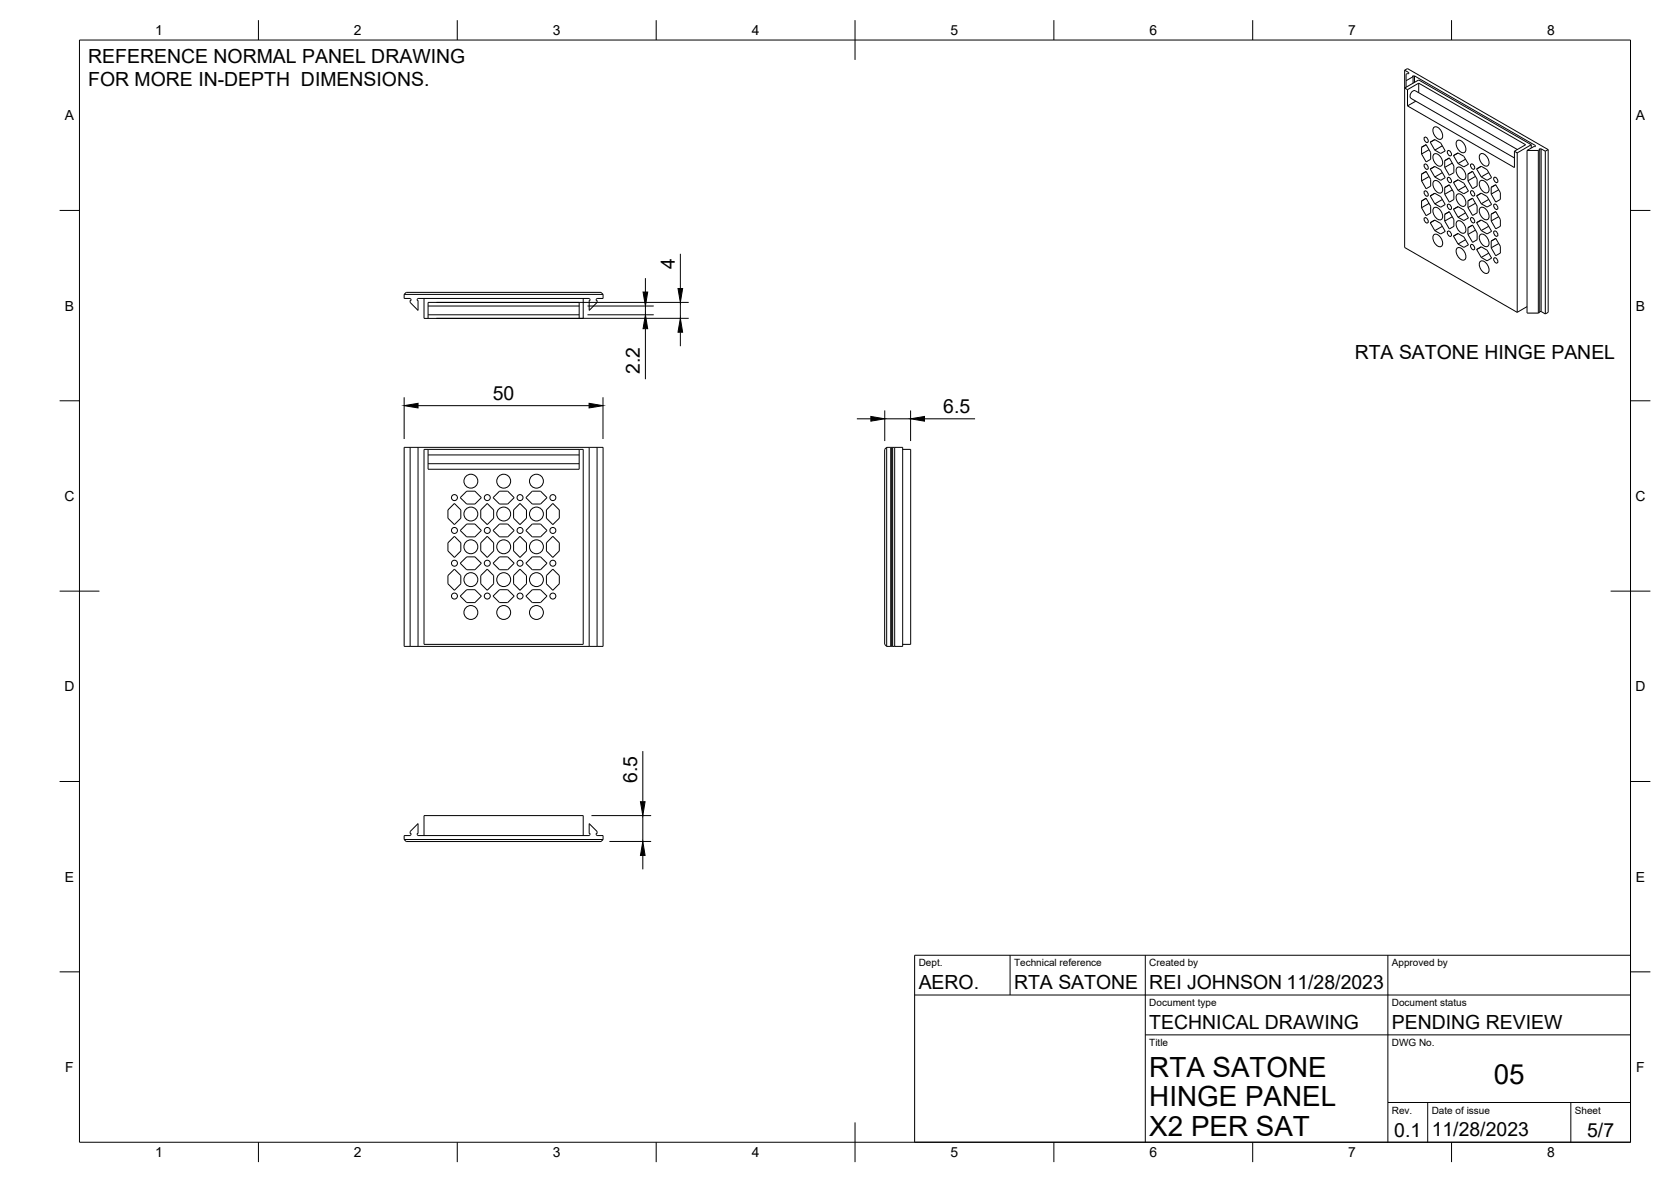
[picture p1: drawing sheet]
<svg xmlns="http://www.w3.org/2000/svg" width="420mm" height="297mm" viewBox="0 0 420 297" stroke-linecap="round" stroke-linejoin="round" font-family="sans-serif">
<!-- layer: Visible -->
<g fill="none" stroke="#000" stroke-width=".25">
<path d="M353.2 17.6v44.6l28.3 16.3M353.2 17.6l.7-.4 35.4 20.4M353.2 17.6l1 .7-.1 .3-.2-.1-.4 .2v3.2M355.3 19.1h.4M355.3 19.1v1.8M355.3 19.1l-.2 .1 .2 .1-1.8 1M355.7 19.1l30.4 17.5v.2h-.4l-1.7 1M355.7 19.1v1.6M353.9 22.5l-.7-.4 3.5-2 28.3 16.3M353.9 26.6l26.9 15.5v-4.1M353.9 22.5v4.1M356 25.4l-2.1 1.2"/>
<path d="M356.7 20.9l-2.8 1.6M356.7 20.9l26.9 15.5-2.8 1.6M356.7 20.9v2.4M357.4 37l1.2-.6 1.1 1.9v1.7l-1.1 .7-1.2-2zM358.1 34.6a.76 .76 0 0 1 .9 .3 .76 .76 0 0 1-.1 .9l-.7-.4zM359.3 37.6l-1.9 1.1M359.6 35.7l1.2-.6 1.4 .8 1.2 2-1.2 .7-1.4-.9zM360.5 38.8a1.5 1.5 0 0 1 2 1.1 1.34 1.34 0 0 1-.3 1.9 2.17 2.17 0 0 1-1.7-3zM360.5 32a1.5 1.5 0 0 1 2 1.2 1.34 1.34 0 0 1-.3 1.8 2.17 2.17 0 0 1-1.7-3zM362.6 36.6l-1.8 1.1M364 37.9a.76 .76 0 0 1 .8 .4 .76 .76 0 0 1-.1 .9l-.6-.5zM364.4 39.7l-1.1 .7"/>
<path d="M365.5 39.1l1.1-.7 1.5 .9 1.1 2-1.1 .6-1.5-.8zM366.4 35.4a1.5 1.5 0 0 1 2 1.1 1.34 1.34 0 0 1-.3 1.9 2.17 2.17 0 0 1-1.7-3zM372.2 38.8a1.5 1.5 0 0 1 2 1.1 1.34 1.34 0 0 1-.3 1.8 2.17 2.17 0 0 1-1.7-2.9zM380.8 38l.7 .4M381.5 38.4v40.1M381.5 37.6l-25.6-14.8a1.24 1.24 0 0 0-1.1 1.9l26 15M384 37.8v40.9h2.8M384 37.8h2.8M385 36.4l-3.5 2M385 36.4v.8M386.8 37.8v40.9M387.2 37.4v41.1l-.4 .2"/>
<path d="M387.2 37.4l-.2 .1 .2 .1-.4 .2M387.2 37.4h.3M387.5 37.4l1.1 .6M387.5 37.4v40.9M388.6 38v40.9M389.3 37.6v40.9l-.7 .4M389.3 37.6l-.7 .4M357.4 50.5l1.2-.7 1.1 2v1.7l-1.1 .7-1.2-2zM357.4 43.8l1.2-.7 1.1 2v1.7l-1.1 .6-1.2-1.9M357.4 43.8v1.7M358.1 48.1a.76 .76 0 0 1 .9 .3 .76 .76 0 0 1-.1 .9l-.7-.4zM358.1 41.3a.76 .76 0 0 1 .9 .4 .76 .76 0 0 1-.1 .9l-.7-.5z"/>
<path d="M358.1 54.8a.76 .76 0 0 1 .9 .4 .76 .76 0 0 1-.1 .9l-.7-.5zM358.6 43.1l-1.2 .7M359.3 51.1l-1.9 1.1M359.3 44.4l-1.9 1.1M359.6 49.2l1.2-.6 1.4 .8 1.2 2-1.2 .7-1.4-.9zM359.6 56l1.2-.7 1.4 .9 1.2 2-1.2 .6-1.4-.8zM359.6 42.5l1.2-.7 1.4 .9 1.2 1.9-1.2 .7-1.4-.8zM360.5 59a1.5 1.5 0 0 1 2 1.2 1.34 1.34 0 0 1-.3 1.8 2.17 2.17 0 0 1-1.7-3zM360.5 52.3a1.5 1.5 0 0 1 2 1.1 1.34 1.34 0 0 1-.3 1.8 2.17 2.17 0 0 1-1.7-2.9zM360.5 45.5a1.5 1.5 0 0 1 2 1.2 1.34 1.34 0 0 1-.3 1.8 2.17 2.17 0 0 1-1.7-3zM362.6 50.2l-1.8 1M362.6 43.4l-1.8 1.1"/>
<path d="M362.6 56.9l-1.8 1.1M363.3 53.9l1.1-.7 1.2 2v1.7l-1.2 .6-1.1-2zM363.3 40.4l1.1-.7 1.2 2v1.7l-1.2 .7-1.1-2M363.3 47.1l1.1-.7 1.2 2v1.7l-1.2 .7-1.1-2zM363.3 40.4v1.7M364 58.2a.76 .76 0 0 1 .8 .3 .76 .76 0 0 1-.1 .9l-.6-.4zM364 51.4a.76 .76 0 0 1 .8 .4 .76 .76 0 0 1-.1 .9l-.6-.5zM364 44.7a.76 .76 0 0 1 .8 .3 .76 .76 0 0 1-.1 .9l-.6-.4zM365.2 54.5l-1.9 1M365.2 47.7l-1.9 1.1M365.2 41l-1.9 1.1M365.5 59.3l1.1-.6 1.5 .8 1.1 2-1.1 .7-1.5-.9z"/>
<path d="M365.5 52.6l1.1-.7 1.5 .9 1.1 2-1.1 .6-1.5-.8zM365.5 45.9l1.1-.7 1.5 .8 1.1 2-1.1 .7-1.5-.9zM366.4 55.6a1.5 1.5 0 0 1 2 1.2 1.34 1.34 0 0 1-.3 1.8 2.17 2.17 0 0 1-1.7-3zM366.4 48.9a1.5 1.5 0 0 1 2 1.1 1.34 1.34 0 0 1-.3 1.9 2.17 2.17 0 0 1-1.7-3zM366.4 42.1a1.5 1.5 0 0 1 2 1.2 1.34 1.34 0 0 1-.3 1.8 2.17 2.17 0 0 1-1.7-3zM368.5 46.8l-1.9 1M368.5 53.5l-1.9 1.1M368.5 40l-1.9 1.1M369.1 57.2l1.2-.6 1.1 2v1.6l-1.1 .7-1.2-2zM369.1 43.7l1.2-.6 1.1 1.9v1.7l-1.1 .7-1.2-2zM369.1 50.5l1.2-.7 1.1 2v1.7l-1.1 .7-1.2-2zM369.8 54.8a.76 .76 0 0 1 .9 .3 .76 .76 0 0 1-.2 .9l-.6-.4z"/>
<path d="M369.8 48a.76 .76 0 0 1 .9 .4 .76 .76 0 0 1-.2 .9l-.6-.5zM369.8 41.3a.76 .76 0 0 1 .9 .3 .76 .76 0 0 1-.2 .9l-.6-.4zM371 57.8l-1.9 1.1M371 51.1l-1.9 1.1M371 44.3l-1.9 1.1M371.3 56l1.1-.7 1.5 .8 1.2 2-1.2 .7-1.5-.9zM371.3 42.5l1.1-.7 1.5 .8 1.2 2-1.2 .7-1.5-.8zM371.3 49.2l1.1-.7 1.5 .9 1.2 2-1.2 .6-1.5-.8zM372.2 52.2a1.5 1.5 0 0 1 2 1.2 1.34 1.34 0 0 1-.3 1.8 2.17 2.17 0 0 1-1.7-3zM372.2 59a1.5 1.5 0 0 1 2 1.1 1.34 1.34 0 0 1-.3 1.9 2.17 2.17 0 0 1-1.7-3zM372.2 45.5a1.5 1.5 0 0 1 2 1.1 1.34 1.34 0 0 1-.3 1.9 2.17 2.17 0 0 1-1.7-3zM374.3 50.1l-1.9 1.1"/>
<path d="M374.3 56.9l-1.9 1M374.3 43.4l-1.9 1.1M374.9 53.8l1.2-.6 1.2 2v1.7l-1.2 .6-1.2-2zM374.9 47.1l1.2-.7 1.2 2v1.7l-1.2 .7-1.2-2zM375.6 58.1a.76 .76 0 0 1 .9 .4 .76 .76 0 0 1-.1 .9l-.7-.5zM375.6 51.4a.76 .76 0 0 1 .9 .3 .76 .76 0 0 1-.1 .9l-.7-.4zM375.6 44.6a.76 .76 0 0 1 .9 .4 .76 .76 0 0 1-.1 .9l-.7-.5zM376.8 54.4l-1.9 1.1M376.8 47.7l-1.9 1.1M101.6 74v1h1.5l.3 .2v.3h-.3v.5l2 2v-2.5h-.2l.2-.5h43l.3 .2v.3h-.3v2.5l2-2v-.5h-.2l.2-.5h1.5v-1M101.6 74l.5-.5h49l.5 .5M101.6 74h50"/>
<path d="M106.6 75v5h40v-5M107.6 79.1h38M107.6 76.9h38M366.4 62.4a1.5 1.5 0 0 1 2 1.1 1.34 1.34 0 0 1-.3 1.9 2.17 2.17 0 0 1-1.7-3zM368.5 60.2l-1.9 1.1M369.8 61.5a.76 .76 0 0 1 .9 .4 .76 .76 0 0 1-.2 .9l-.6-.5zM371.3 62.7l1.1-.7 1.5 .9 1.2 2-1.2 .6-1.5-.8zM372.2 65.7a1.5 1.5 0 0 1 2 1.2 1.34 1.34 0 0 1-.3 1.8 2.17 2.17 0 0 1-1.7-3zM374.3 63.6l-1.9 1.1M374.9 60.6l1.2-.7 1.2 2v1.7l-1.2 .7-1.2-2zM375.6 64.9a.76 .76 0 0 1 .9 .3 .76 .76 0 0 1-.1 .9l-.7-.4zM376.8 61.2l-1.9 1.1"/>
<path d="M384 77.1l-2.5 1.4M387.2 78.3h.3M387.5 78.3l1.1 .6M107.6 80v-4h38v4M101.6 112.4h50v50h-50zM103.1 112.4v50M105.1 112.4v50M106.6 112.9h40v49h-40zM107.6 112.9v5h38v-5M107.6 116.5h38M107.6 114.3h38M148.1 112.4v50"/>
<path d="M150.1 112.4v50M222.9 112.4h4.1v50h-4.1M222.9 112.4l-.5 .5v49l.5 .5M222.9 112.4v50M224 112.4v50M224.2 112.4v50M224.5 112.4v50M225 112.4v50M227 112.9h2v49h-2M112.6 128.2l1.7-1.7 1.6 1.7v2l-1.6 1.6-1.7-1.6zM112.6 136.4l1.7-1.6 1.6 1.6v2.1l-1.6 1.6-1.7-1.6zM115.7 133.3l1.6-1.6h2.1l1.6 1.6-1.6 1.6h-2.1z"/>
<path d="M115.7 125.1l1.6-1.7h2.1l1.6 1.7-1.6 1.6h-2.1zM120.9 128.2l1.6-1.7 1.6 1.7v2l-1.6 1.6-1.6-1.6zM120.9 136.4l1.6-1.6 1.6 1.6v2.1l-1.6 1.6-1.6-1.6zM124 125.1l1.6-1.7h2.1l1.6 1.7-1.6 1.6h-2.1zM124 133.3l1.6-1.6h2.1l1.6 1.6-1.6 1.6h-2.1zM130.7 126.5l1.7 1.7v2l-1.7 1.6-1.6-1.6v-2zM130.7 134.8l1.7 1.6v2.1l-1.7 1.6-1.6-1.6v-2.1zM133.8 131.7h2.1l1.6 1.6-1.6 1.6h-2.1l-1.6-1.6zM133.8 123.4h2.1l1.6 1.7-1.6 1.6h-2.1l-1.6-1.6zM139 126.5l1.6 1.7v2l-1.6 1.6-1.6-1.6v-2zM139 134.8l1.6 1.6v2.1l-1.6 1.6-1.6-1.6v-2.1zM112.6 144.6l1.7-1.6 1.6 1.6v2.1l-1.6 1.6-1.7-1.6z"/>
<path d="M115.7 149.8l1.6-1.6h2.1l1.6 1.6-1.6 1.6h-2.1zM115.7 141.5l1.6-1.6h2.1l1.6 1.6-1.6 1.7h-2.1zM120.9 144.6l1.6-1.6 1.6 1.6v2.1l-1.6 1.6-1.6-1.6zM124 149.8l1.6-1.6h2.1l1.6 1.6-1.6 1.6h-2.1zM124 141.5l1.6-1.6h2.1l1.6 1.6-1.6 1.7h-2.1zM129.1 144.6l1.6-1.6 1.7 1.6v2.1l-1.7 1.6-1.6-1.6zM132.2 141.5l1.6-1.6h2.1l1.6 1.6-1.6 1.7h-2.1zM133.8 148.2h2.1l1.6 1.6-1.6 1.6h-2.1l-1.6-1.6zM137.4 144.6l1.6-1.6 1.6 1.6v2.1l-1.6 1.6-1.6-1.6zM101.6 211v-1h1.5l.3-.3v-.2h-.3v-.5l2-2v2.5h-.2l.2 .5h43l.3-.3v-.2h-.3v-2.5l2 2v.5h-.2l.2 .5h1.5v1M101.6 211l.5 .5h49l.5-.5M101.6 211h50"/>
<path d="M106.6 210v-5h40v5"/>
<circle cx="114.3" cy="125" r=".75"/>
<circle cx="114.3" cy="133.3" r=".75"/>
<circle cx="118.4" cy="129.2" r="1.75"/>
<circle cx="118.4" cy="120.9" r="1.75"/>
<circle cx="118.4" cy="137.4" r="1.75"/>
<circle cx="122.5" cy="125" r=".75"/>
<circle cx="122.5" cy="133.3" r=".75"/>
<circle cx="126.7" cy="129.2" r="1.75"/>
<circle cx="126.7" cy="137.4" r="1.75"/>
<circle cx="126.7" cy="120.9" r="1.75"/>
<circle cx="130.8" cy="133.3" r=".75"/>
<circle cx="130.8" cy="125" r=".75"/>
<circle cx="134.9" cy="137.4" r="1.75"/>
<circle cx="134.9" cy="120.9" r="1.75"/>
<circle cx="134.9" cy="129.2" r="1.75"/>
<circle cx="139" cy="133.3" r=".75"/>
<circle cx="139" cy="125" r=".75"/>
<circle cx="114.3" cy="141.5" r=".75"/>
<circle cx="114.3" cy="149.8" r=".75"/>
<circle cx="118.4" cy="153.9" r="1.75"/>
<circle cx="118.4" cy="145.7" r="1.75"/>
<circle cx="122.5" cy="149.8" r=".75"/>
<circle cx="122.5" cy="141.5" r=".75"/>
<circle cx="126.7" cy="145.7" r="1.75"/>
<circle cx="126.7" cy="153.9" r="1.75"/>
<circle cx="130.8" cy="149.8" r=".75"/>
<circle cx="130.8" cy="141.5" r=".75"/>
<circle cx="134.9" cy="153.9" r="1.75"/>
<circle cx="134.9" cy="145.7" r="1.75"/>
<circle cx="139" cy="141.5" r=".75"/>
<circle cx="139" cy="149.8" r=".75"/>
</g>
<!-- layer: BORDER -->
<g fill="none" stroke="#000" stroke-width=".25">
<path d="M20 10.1h390v276.9h-390zM65 5.1v5M115 5.1v5M165 5.1v5M215 5.1v10M265 5.1v5M315 5.1v5M365 5.1v5M15 52.9h5M410 52.9h5M15 100.7h5M410 100.7h5"/>
<path d="M15 148.6h10M405 148.6h10M15 196.4h5M410 196.4h5M15 244.2h5M410 244.2h5M65 287v5M115 287v5M165 287v5M215 282.1v9.9M265 287v5M315 287v5"/>
<path d="M365 287v5"/>
</g>
<!-- layer: TITLEBLOCK -->
<path d="M230 240.1h180v46.9h-180zM230 250h180M254 240.1v9.9M288 240.1v46.9M349 240.1v46.9M288 260.1h122M349 277.1h61M359 277.1v9.9M395 277.1v9.9" fill="none" stroke="#000" stroke-width=".25"/>
<!-- layer: FD_Dimensions -->
<g fill="none" stroke="#000" stroke-width=".25">
<path d="M109.7 80h63.5M109.7 76h63.5M147.7 76.9h16.7M147.7 79.1h16.7M162.3 69.9v3.5M162.3 76.9v2.2M171.1 63.8v8.7M171.1 76v4M101.6 99.8v10.5M151.6 99.8v10.5M162.3 82.6v12.7M171.1 83.5v3.5"/>
<path d="M105.1 101.9h43M215.5 105.2h3.5M222.5 103.2v7.6M222.5 105.2h6.5M229 103.2v7.6M232.5 105.2h12.7M161.6 188.8v12.7M148.7 205h15M153.2 211.5h10.5M161.6 205v6.5M161.6 215v3.5"/>
</g>
<path d="M161.7 73.4h1.2l-.6 3.5zM170.5 72.5h1.1l-.5 3.5zM162.3 79.1l.6 3.5h-1.2zM171.1 80l.5 3.5h-1.1zM101.6 101.9l3.5-.5v1.1zM148.1 101.4l3.5 .5-3.5 .6zM219 104.7l3.5 .5-3.5 .6zM229 105.2l3.5-.5v1.1zM161.6 211.5l.6 3.5h-1.2zM161 201.5h1.2l-.6 3.5z" fill="#000" stroke="#000" stroke-width=".25"/>
<g font-size="7">
<text x="289" y="270.6">RTA SATONE</text>
<text x="375.6" y="272.3">05</text>
<text x="289" y="278.1">HINGE PANEL</text>
<text x="289" y="285.5">X2 PER SAT</text>
</g>
<g font-size="4.9">
<text x="22.2" y="15.8">REFERENCE NORMAL PANEL DRAWING</text>
<text x="22.2" y="21.6">FOR MORE IN-DEPTH DIMENSIONS.</text>
<text x="169.7" y="67.7" transform="rotate(-90 169.7 67.7)">4</text>
<text x="160.9" y="94" transform="rotate(-90 160.9 94)">2.2</text>
<text x="340.6" y="90.1">RTA SATONE HINGE PANEL</text>
<text x="123.9" y="100.5">50</text>
<text x="237.2" y="103.8">6.5</text>
<text x="160.2" y="196.8" transform="rotate(-90 160.2 196.8)">6.5</text>
<text x="231" y="248.5">AERO.</text>
<text x="255" y="248.5">RTA SATONE</text>
<text x="289" y="248.5">REI JOHNSON 11/28/2023</text>
<text x="289" y="258.6">TECHNICAL DRAWING</text>
<text x="350" y="258.6">PENDING REVIEW</text>
<text x="350.6" y="285.7">0.1</text>
<text x="360" y="285.5">11/28/2023</text>
<text x="399.1" y="285.7">5/7</text>
</g>
<g font-size="3.5">
<text x="39" y="8.8">1</text>
<text x="89" y="8.8">2</text>
<text x="139" y="8.8">3</text>
<text x="189" y="8.8">4</text>
<text x="239" y="8.8">5</text>
<text x="289" y="8.8">6</text>
<text x="339" y="8.8">7</text>
<text x="389" y="8.8">8</text>
<text x="16.3" y="30.2">A</text>
<text x="411.3" y="30.2">A</text>
<text x="16.3" y="78">B</text>
<text x="411.3" y="78">B</text>
<text x="16.2" y="125.9">C</text>
<text x="411.2" y="125.9">C</text>
<text x="16.2" y="173.7">D</text>
<text x="411.2" y="173.7">D</text>
<text x="16.3" y="221.6">E</text>
<text x="411.3" y="221.6">E</text>
<text x="16.4" y="269.4">F</text>
<text x="411.4" y="269.4">F</text>
<text x="39" y="290.8">1</text>
<text x="89" y="290.8">2</text>
<text x="139" y="290.8">3</text>
<text x="189" y="290.8">4</text>
<text x="239" y="290.8">5</text>
<text x="289" y="290.8">6</text>
<text x="339" y="290.8">7</text>
<text x="389" y="290.8">8</text>
</g>
<g font-size="2.5">
<text x="231" y="242.9">Dept.</text>
<text x="255" y="242.9">Technical reference</text>
<text x="289" y="242.9">Created by</text>
<text x="350" y="242.9">Approved by</text>
<text x="289" y="252.8">Document type</text>
<text x="350" y="252.8">Document status</text>
<text x="289" y="262.9">Title</text>
<text x="350" y="262.9">DWG No.</text>
<text x="350" y="279.9">Rev.</text>
<text x="360" y="279.9">Date of issue</text>
<text x="396" y="279.9">Sheet</text>
</g>
</svg>
